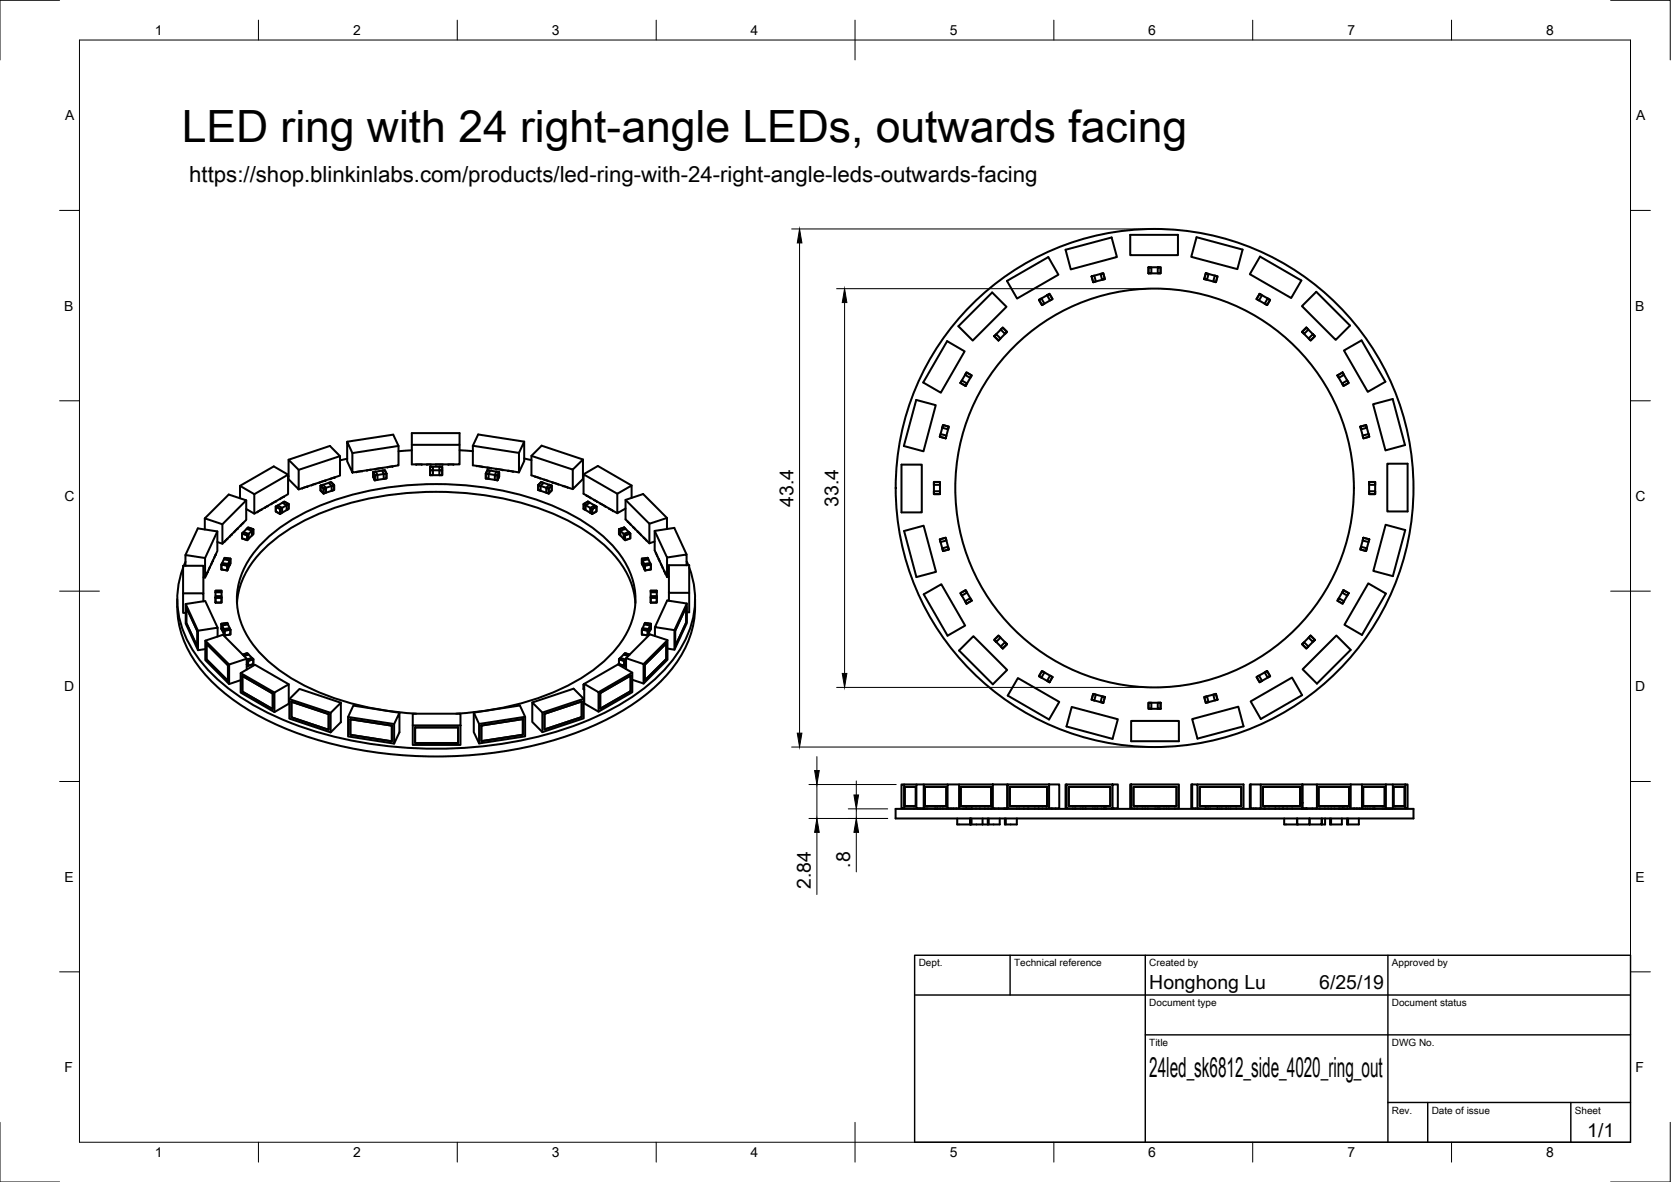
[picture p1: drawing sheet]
<svg xmlns="http://www.w3.org/2000/svg" width="420mm" height="297mm" viewBox="0 0 420 297" stroke-linecap="round" stroke-linejoin="round" font-family="sans-serif">
<!-- layer: Visible -->
<g fill="none" stroke="#000" stroke-width=".51">
<path d="M284.2 59h12v5.1h-12zM300.9 59.6l11.5 3.1-1.3 4.9-11.6-3.1zM249.5 73.5l3.6 3.6-8.5 8.5-3.6-3.6zM253.2 70.6l10.4-6 2.5 4.4-10.4 6zM261.2 75.4l.7-.4 .7 1.3-.6 .4zM261.2 75.4l2.7-1.6 .7 1.3-2.6 1.6zM263.3 74.2l.6-.4 .7 1.3-.6 .4zM267.9 62.8l11.6-3.1 1.3 4.9-11.6 3.1zM274.5 69.5l.6-.2 .4 1.4-.6 .2zM274.5 69.5l2.9-.8 .4 1.4-2.9 .8zM276.7 68.8l.7-.1 .4 1.4-.7 .2zM288.8 67.2h.7v1.5h-.7z"/>
<path d="M288.8 67.2h3v1.5h-3zM291.1 67.2h.7v1.5h-.7zM303.2 68.7l.7 .1-.4 1.5-.7-.2zM303.2 68.7l2.9 .8-.4 1.4-2.9-.8zM305.5 69.3l.6 .2-.4 1.4-.6-.2zM316.7 73.8l.6 .4-.7 1.3-.6-.4zM316.7 73.8l2.7 1.6-.8 1.3-2.6-1.6zM316.8 64.5l10.4 6-2.5 4.4-10.4-6zM318.7 75l.7 .4-.8 1.3-.6-.4zM327.4 76.9l3.6-3.6 8.4 8.5-3.5 3.6zM238.1 85.7l4.4 2.6-5.9 10.4-4.5-2.6zM241.9 95.6l1.3 .8-.4 .6-1.3-.8z"/>
<path d="M243 93.6l1.3 .7-.3 .7-1.3-.8zM243 93.6l1.3 .7-1.5 2.7-1.3-.8zM250 84.5l.5-.5 1.1 1.1-.5 .5zM250 84.5l2.1-2.2 1.1 1.1-2.1 2.2zM251.6 82.8l.5-.5 1.1 1.1-.5 .5zM328.5 82.3l.5 .5-1.1 1.1-.5-.5zM328.5 82.3l2.1 2.2-1.1 1.1-2.1-2.2zM330.1 84l.5 .5-1.1 1.1-.5-.5zM336.3 94.3l1.3-.7 .3 .6-1.3 .8zM336.3 94.3l1.3-.7 1.5 2.6-1.3 .8zM337.4 96.4l1.4-.8 .3 .6-1.3 .8zM337.9 88.1l4.4-2.6 6 10.4-4.4 2.6z"/>
<path d="M72.4 119.3v4.9l-8.5 4.9-2-1.2M72.6 115.5l10.4-3.4 2.5 2.5-10.4 3.5M72.6 119.7h-.1M85.5 114.6v4.9l-10.4 3.5-2.5-2.6v-4.9l2.5 2.6v4.9M87.3 111l11.6-1.8 1.3 2.9-11.6 1.8M87.3 115.3l-1.8 .4M91.1 118.5l-1.5 .2M93.2 118.1l-1 .2M96.1 117.7l-1.7 .3M96.5 119.1l-.4-.8 .7-.1 .4 .8v1.2l-.7 .1v-1.2l.7-.1-3 .5v1.2l-.4-.9v-1.2l3-.4 .4 .8v1.2l-3 .5 .7-.1v-1.2l-.4-.9-.7 .1 .4 .9-.4-.9v1.2l.4 .9v-1.2l.7-.1M98.7 117.3l-1.2 .2M100.2 112.1v4.9l-11.6 1.8-1.3-2.9v-4.9l1.3 2.9v4.9"/>
<path d="M103.5 111.8h12v-3h-12v7.9h12v-4.9M103.6 113.2l-3.4 .2M104.6 116.8h1.5M107.3 116.8h1.1M108.1 117.3h.8v2.1h-.8M108.1 117.3v.9h3.1h-.7v1.2h.7v-2.1h-.7v.9M108.1 117.3v2.1M108.1 117.3h3.1v2.1h-3.1M108.9 118.2h-.8v1.2M109.5 116.8h1.8M112.7 116.8h1.3M115.6 113.1l3.3 .3"/>
<path d="M118.9 112l11.6 1.8 1.3-2.8v4.9l-1.3 2.8v-4.9M119.9 117.2l1.5 .2M122.5 117.6l1 .2M122.6 118.2l.6 .1-.3 .8v1.2l-.7-.1M122.6 118.2l2.9 .4v1.2l-.4 .9 .4-.9v-1.2l-.7-.1-.4 .9M122.6 118.2l-.4 .8 2.9 .5-.7-.1v1.2l.7 .1v-1.2l.4-.9-.4 .9v1.2l-2.9-.5M122.6 118.2l-.4 .8v1.2M122.9 119.1l-.7-.1v1.2M124.7 117.9l1.7 .3M127.7 118.4l1.4 .2M131.8 111l-11.6-1.8-1.3 2.8v4.9l11.6 1.8M131.8 115.2l1.8 .4"/>
<path d="M133.6 114.6l10.4 3.4 2.6-2.5v4.9l-2.6 2.5v-4.9M134.5 119.9l1.3 .4M146.6 119.6l.1 .1M146.6 115.5l-10.4-3.5-2.6 2.6v4.9l10.4 3.4M146.7 119.2l8.5 4.9 3.6-2.1v3.1M226.7 116.8h5.1v12h-5.1zM230.4 100.5l4.9 1.3-3.1 11.6-4.9-1.3zM236.5 109.1l1.5 .4-.2 .7-1.5-.4zM237.1 106.8l1.5 .4-.2 .7-1.5-.4zM237.1 106.8l1.5 .4-.8 3-1.5-.4zM342 107.2l1.5-.4 .2 .7-1.5 .4zM342 107.2l1.5-.4 .8 3-1.5 .4z"/>
<path d="M342.6 109.5l1.5-.4 .2 .7-1.5 .4zM345.2 101.6l5-1.3 3.1 11.6-4.9 1.3zM348.8 116.5h5.1v12h-5.1zM46.6 139.5l3.1-6.7 5 .7-3.1 6.7M51.5 130.3l6-6 4.4 1.4-6 6M51.5 133.1v-2.8l4.4 1.4v4.9M54.3 139.4l-.4 .8M54.7 133.5v5l-3.1 6.6h-.5M57.2 135.5l-.7 .7M58.3 134.4l-.5 .5M59.8 132.8l-.9 1M60.3 122.1l8.5-4.9 3.6 2.1-8.5 4.9"/>
<path d="M60.3 125.2v-3.1l3.6 2.1v4.9M61.2 131.5l-.7 .7M61.9 125.7v4.9l-6 6-1.2-.4M63.3 133.4l-1.3-.5 .4-.3 1.3 .4v1.2l-.4 .4v-1.2l.4-.4-1.5 1.5v1.2l-1.3-.4v-1.2l1.5-1.5 1.3 .4v1.2l-1.5 1.5 .3-.3v-1.2l-1.3-.5-.3 .4 1.3 .4-1.3-.4v1.2l1.3 .4v-1.2l.3-.3M65.8 128.2l-1.1 .6M67.4 127.2l-.8 .5M69.5 126l-1.3 .7M71.4 124.9l-1 .6M72.1 127l-1.1-.6 .5-.3 1.1 .6v1.2l-.5 .3v-1.2l.5-.3-2.2 1.2v1.2l-1.1-.6v-1.2l2.2-1.2 1.1 .6v1.2l-2.2 1.2 .5-.3v-1.2l-1.1-.6-.5 .3 1.1 .6-1.1-.6v1.2l1.1 .6v-1.2l.5-.3M77.3 122.4l-1.3 .4M79.3 121.7l-.9 .3M81.9 120.8l-1.6 .6"/>
<path d="M83.4 122.1l-.8-.7 .6-.3 .8 .8v1.2l-.6 .2v-1.2l.6-.2-2.6 .9v1.2l-.8-.7v-1.3l2.6-.9 .8 .8v1.2l-2.6 .9 .6-.2v-1.2l-.8-.8-.6 .2 .8 .8-.8-.8v1.3l.8 .7v-1.2l.6-.2M84.2 120.1l-1.2 .3M135.9 122.1l-.6-.2v1.2M136.1 121.1l.6 .3-.8 .7v1.2l-.6-.2M136.1 121.1l2.6 .9v1.3l-.7 .7 .7-.7v-1.3l-.6-.2-.7 .8M136.1 121.1l-.8 .8 2.7 .9-.6-.2v1.2l.6 .2v-1.2l.7-.8-.7 .8v1.2l-2.7-.9M136.1 121.1l-.8 .8v1.2M136.9 120.6l.9 .3M138.8 121.3l1.6 .5M141.5 122.2l1.2 .4M147.3 127l-.6-.3v1.2M147.5 124.6l1 .6"/>
<path d="M147.8 126.1l.5 .3-1 .6v1.2l-.6-.3M147.8 126.1l2.2 1.2v1.2l-1.1 .6 1.1-.6v-1.2l-.5-.3-1.1 .6M147.8 126.1l-1.1 .6 2.2 1.2-.5-.3v1.2l.5 .3v-1.2l1.1-.6-1.1 .6v1.2l-2.2-1.2M147.8 126.1l-1.1 .6v1.2M149.4 125.7l.7 .5M151 126.6l1.2 .8M153.2 127.9l.9 .6M155.2 124.1v4.9l2.1-1.2M156 133.4l-.4-.4v1.2M157 132.6l.3 .3-1.3 .5v1.2l-.4-.4M157 132.6l1.5 1.5v1.2l-1.3 .4 1.3-.4v-1.2l-.4-.4-1.3 .5M157 132.6l-1.4 .4 1.6 1.5-.4-.3v1.2l.4 .3v-1.2l1.3-.4-1.3 .4v1.2l-1.6-1.5"/>
<path d="M157 132.6l-1.4 .4v1.2M157.3 125.6l6 6 4.4-1.4v2.7M157.8 131.2l.8 .7M158.8 122l-8.5-4.9-3.6 2.1v4.9l8.5 4.9M159.2 132.5l.5 .5M160.3 133.6l.9 .9M161.9 135.2l.6 .7M163.3 131.6v4.9l1.3-.4M164.6 133.4l3.1 6.7 4.9-.8v2.7M164.9 139l.4 .9M167.7 130.2l-6-6.1-4.4 1.5v4.9l6 6M172.6 139.3l-3.1-6.6-4.9 .7v4.9l3.1 6.7"/>
<path d="M227.3 133.4l4.9-1.3 3.2 11.6-5 1.3zM234.8 123.5h1.5v.7h-1.5zM234.8 121.1h1.5v.7h-1.5zM234.8 121.1h1.5v3.1h-1.5zM236.3 135.5l1.5-.4 .2 .7-1.5 .4zM236.3 135.5l1.5-.4 .8 3-1.5 .4zM236.9 137.8l1.5-.4 .2 .7-1.5 .4zM342.2 137.4l1.5 .4-.2 .7-1.5-.4zM342.8 135.1l1.5 .4-.2 .7-1.5-.4zM342.8 135.1l1.5 .4-.8 3-1.5-.4zM344.3 121.1h1.5v.7h-1.5zM344.3 123.5h1.5v.7h-1.5z"/>
<path d="M344.3 121.1h1.5v3.1h-1.5zM348.4 131.9l4.9 1.3-3.1 11.6-4.9-1.3zM44.6 150.6v1.9M44.6 152.5a26.7 26.7 0 0 0 8.9 19 63 63 0 0 0 27 14.6 107.3 107.3 0 0 0 65.6-2.4 55.5 55.5 0 0 0 21.8-14.3 25.9 25.9 0 0 0 6.9-16.9M46 149.1v-6.9h5.1v6.9M46.1 142.6a23.3 23.3 0 0 0 3.8 22.8 50.3 50.3 0 0 0 20.5 15.1 105.1 105.1 0 0 0 58.2 6 77.8 77.8 0 0 0 32.4-12.8 32.9 32.9 0 0 0 13-17.5 22.1 22.1 0 0 0-.7-13.6M46.6 142.2v-2.7l5 .7v4.9M46.6 141.2l-.4 1M46.7 151.8l3.1 6.7M46.8 152.6l2.8 6.1v3.9l-2.8-6.1zM51.1 151.1v-2h-5.1v4.9h.7M52.2 143.8l-.4 .9"/>
<path d="M52.8 142.6l-.3 .6M53.6 140.9l-.5 1M54.2 149.8h1.5v1.6h-1.5zM54.2 148.4h1.5v.5h-1.5zM54.2 148.4h1.5v3h-1.5zM54.2 150.2h1.5M54.7 157.7l-3.1-6.7-4.9 .8v4.9l3.1 6.7 1.8-.3M54.7 160v-2.3l-4.9 .8v4.9M55.7 158v-1.2l1.4-.3 .8 1.7v1.3l-1.4 .2-.2-.4v-1.2l.2 .4 1.4-.3-1.4 .3v1.2l1.4-.2v-1.3l-.2-.4-1.4 .3M55.7 156.8l.8 1.7v1.2l-.8-1.7 .2 .4v-1.2l1.4-.3-.2-.4zM55.9 157.2l-.2-.4v1.2M57.7 140.8l-1.4-.2 .2-.4 1.4 .2v1.2l-.2 .4v-1.2l.2-.4-.8 1.7v1.2l-1.4-.2v-1.2l.8-1.7 1.4 .2v1.2l-.8 1.7 .2-.4v-1.2l-1.4-.2-.2 .4 1.4 .2-1.4-.2v1.2l1.4 .2v-1.2l.2-.4"/>
<path d="M59.6 151.5a21.3 21.3 0 0 1 7.4-14.1 52.5 52.5 0 0 1 23.6-11.6 81.7 81.7 0 0 1 49.1 3.6 38.3 38.3 0 0 1 16.9 12.9 19 19 0 0 1 3.2 9.2M161.6 140.8l-.2-.4v1.2M161.6 157.8l1.4 .3v1.2l-.1 .4 .8-1.7v-1.2l-.8 1.7v1.2l-1.5-.2v-1.3l1.5 .3-1.5-.3zM162.9 140.2l.1 .4-1.4 .2v1.2l-.2-.4M162.9 140.2l.8 1.7v1.2l-1.5 .2 1.5-.2v-1.2l-.2-.4-1.5 .2M162.9 140.2l-1.5 .2 .8 1.7-.2-.4v1.2l.2 .4v-1.2l1.5-.2-1.5 .2v1.2l-.8-1.7M162.9 140.2l-1.5 .2v1.2M163 158.1l-.1 .4v1.2l-1.5-.2M163.5 157.2l-1.5-.3 .2-.4 1.5 .3v1.2l-.2 .4v-1.2l.2-.4-1.5-.3-.8 1.7v1.3M163.6 148.4h1.5v.5h-1.5zM164.7 157.6v2.2M165.1 150.2h-1.5v-.4h1.5v1.6h-1.5"/>
<path d="M165.1 150.2h-1.5v1.2M165.1 150.2v-1.8h-1.5v3M165.1 150.2v1.2h-1.5M165.6 140.5l.3 .6M166.2 141.8l.4 1M167 143.5l.3 .8M167.7 140.1v4.9l.5-.1M168.2 149v2M172.6 152.5v3.9l-2.8 6v-3.9zM172.6 141l.5 1M172.7 151.7l-3.1 6.7M173.3 149v-7h-5.1v7h5.1v4.9h-.6"/>
<path d="M174.8 150.6v1.9M232.3 149.4l4.4-2.6 6 10.4-4.4 2.6zM241.5 149.1l1.3-.8 .4 .6-1.3 .8zM241.5 149.1l1.3-.8 1.5 2.6-1.3 .8zM242.7 151.1l1.3-.8 .3 .6-1.3 .8zM244.8 159.9l8.4 8.5-3.6 3.6-8.4-8.5zM336.6 150.3l1.3 .8-.3 .6-1.3-.8zM337.8 148.3l1.3 .8-.3 .6-1.4-.8zM337.8 148.3l1.3 .8-1.5 2.6-1.3-.8zM344 146.6l4.5 2.6-6 10.4-4.4-2.6zM51.6 161l6 6M51.9 161.8l5.4 5.4v3.9l-5.4-5.4z"/>
<path d="M60.5 169.1l8.5 4.9M60.9 169.9l7.7 4.4v3.9l-7.7-4.4zM61.4 164.9l1.1-.4-.3-.4-1.2 .4 1.2-.4 1.5 1.6v1.2l-1.3 .4-.4-.3 .4 .3v-1.2l-.4-.3M62 165.8l1.3-.5 .4 .4v1.2l-1.3 .4v-1.2l1.3-.4-1.3 .4zM62 165.5l-6-6-4.4 1.5v4.9l6 6 2.9-1M62 168.3v-2.8l-4.4 1.5v4.9M72.6 172l-8.5-4.9-3.6 2v4.9l8.5 5 3.6-2.1v-4.9l-3.6 2v5M72.7 175.7l10.4 3.4M73.3 176.3l9.3 3.2v3.9l-9.3-3.1zM85.7 176.6l-10.4-3.5-2.6 2.6v4.9l10.4 3.5 2.6-2.6v-4.9l-2.6 2.5v5M100.4 179.1l-11.6-1.8-1.3 2.9v4.9l11.6 1.8 1.3-2.9v-4.9l-1.3 2.9v4.9M103.8 179.4h12v7.8h-12z"/>
<path d="M104.6 179.4a67 67 0 0 1-32.9-10 26.7 26.7 0 0 1-11.6-14.6 19.1 19.1 0 0 1 5.6-18.1 48.6 48.6 0 0 1 22.2-12.2 82.1 82.1 0 0 1 51.5 2.8 38.9 38.9 0 0 1 16.9 12.7 18 18 0 0 1-.4 21.8 41.8 41.8 0 0 1-20 13.4 76.5 76.5 0 0 1-21.2 4.2M119.1 179.1v4.9l1.4 2.8 11.5-1.8v-4.9l-1.3-2.8-11.6 1.8 1.4 2.8v4.9M133.8 176.5v4.9l2.6 2.6 10.4-3.5v-4.9l-2.6-2.5-10.4 3.4 2.6 2.6v4.9M136.9 179.4l9.4-3.1v3.9l-9.4 3.1zM146.7 172l.2-.1-.2 .1h.2h-.2v1.2zM146.7 173.2l.2 .1M146.8 175.6l-10.4 3.5M146.9 171.9v4.9l3.6 2 8.5-4.8v-5l-3.6-2-8.5 4.9 3.6 2.1v4.8M150.9 174.2l7.7-4.4v3.9l-7.7 4.4zM155.6 166.9v-1.2l1.4 .4-1.4-.4 .4-.4 1.3 .4v1.3l-.3 .3 .4-.4M157.3 165.7l-.3 .4v1.2l-1.4-.4M157.4 165.7l-.4 .4v1.2l-1.4-.4"/>
<path d="M157.4 165.4v2.7M157.9 164.9l-1.1-.4 .4-.4 1.1 .4-1.1-.4-1.6 1.6v1.2M159 170.8l2.8 1 6-6v-4.9l-4.4-1.5-6 6 4.4 1.5v4.9M159 169l-8.5 5M162.1 167.1l5.4-5.4v3.9l-5.4 5.4zM167.8 163l1.8 .3 3.1-6.7v-4.9l-4.9-.8-3.1 6.7 4.9 .8v4.9M167.8 160.9l-6 6M250 160.8l1.1-1.1 .5 .5-1.1 1.1zM250 160.8l1.1-1.1 2.1 2.2-1.1 1.1zM251.6 162.5l1.1-1.1 .5 .5-1.1 1.1zM255.9 170.4l10.4 6-2.5 4.4-10.4-6zM262 168.6l.6 .4-.7 1.3-.7-.4z"/>
<path d="M262 168.6l2.6 1.5-.7 1.4-2.7-1.6zM264 169.8l.6 .3-.7 1.4-.6-.4zM269.5 177.7l11.6 3-1.4 5-11.5-3.1zM274.9 174.4l.6 .2-.4 1.4-.6-.2zM274.9 174.4l2.9 .8-.4 1.4-2.9-.8zM277.1 175l.7 .2-.4 1.4-.7-.1zM288.8 176.6h.7v1.5h-.7zM288.8 176.6h3v1.5h-3zM291.1 176.6h.7v1.5h-.7zM302.8 175.2l.7-.2 .4 1.5-.7 .1zM302.8 175.2l2.9-.8 .4 1.4-2.9 .8zM305.1 174.6l.6-.2 .4 1.4-.6 .2z"/>
<path d="M314.5 176.3l10.4-6 2.5 4.4-10.4 6zM316 170.1l.6-.3 .7 1.3-.6 .4zM316 170.1l2.6-1.5 .8 1.3-2.7 1.6zM318 169l.6-.4 .8 1.3-.7 .4zM327.4 161.9l.5-.5 1.1 1.1-.5 .5zM327.4 161.9l2.1-2.2 1.1 1.1-2.1 2.2zM327.5 168.2l8.5-8.5 3.6 3.6-8.5 8.5zM329 160.2l.5-.5 1.1 1.1-.5 .5zM87.5 180.2l11.6 1.8M88.1 180.7l10.4 1.7v3.9l-10.4-1.6zM103.8 182.3h12M104.4 182.8h10.8v3.9h-10.8z"/>
<path d="M121 182.3l10.5-1.6v3.9l-10.5 1.7zM132 180.1l-11.5 1.8M227.3 197.1h-.6v6h.6M227.5 197.7h2.8v4.9h-2.8zM230.4 197.1h-3.1v6h3.1M232.3 197.1h-1.9v6h1.9M232.6 197.7h5.4v4.9h-5.4zM238.3 197.1h-6v6h6M241.2 197.1h-2.9v6h2.9M241.6 197.7h7.6v4.9h-7.6zM249.6 197.1h-8.4v6h12v-6h-3.6v6M253.2 197.1h.2"/>
<path d="M253.9 197.7h9.4v4.9h-9.4zM263.8 197.1h-10.4v6h12.9v-6h-2.5v6M268.2 197.1h-.3v6h.3M268.7 197.7h10.5v4.9h-10.5zM279.7 197.1h-11.5v6h12.9v-6h-1.4v6M284.4 181.2h12v5.1h-12zM284.4 197.1h12v6h-12zM284.4 197.1h-.2v6h.2M285 197.7h10.8v4.9h-10.8zM299.8 180.7l11.6-3.1 1.3 4.9-11.6 3.1zM299.8 197.1v6h12.9v-6h-11.6M299.8 197.1h1.3v6"/>
<path d="M299.8 197.1h-.3v6h.3M301.7 197.7h10.4v4.9h-10.4zM314.5 197.1v6h12.9v-6M314.5 197.1h2.5v6M314.5 197.1h-.2v6h.2M317 197.1h10.5M317.5 197.7h9.4v4.9h-9.4zM327.5 197.1v6h12.1v-6M327.5 197.1h3.6v6M331.1 197.1h8.5M331.6 197.7h7.6v4.9h-7.6zM339.6 197.1h2.9v6"/>
<path d="M342.5 197.1h6M342.8 197.7h5.4v4.9h-5.4zM348.5 197.1v6h-8.9M348.5 197.1h1.7v6M350.2 197.1h3.1M350.4 197.7h2.8v4.9h-2.8zM353.3 197.1v6h-4.8M353.3 197.1h.6v6h-.6M225.2 203.3h130.2v2.4h-130.2zM229.8 203.1v.2M230.8 203.1v.2M231.1 203.1v.2"/>
<path d="M231.5 203.1v.2M231.9 203.1v.2M232.2 203.1v.2M232.5 203.1v.2M232.8 203.1v.2M233.2 203.1v.2M235.1 203.2h.6M235.1 203.1v.2M235.4 203.2v.1M235.7 203.1v.2M236.4 203.1v.2M237.1 203.1v.2"/>
<path d="M238 203.1v.2M238.6 203.1v.2M239.1 203.1v.2M239.7 203.1v.2M240.5 203.1v.2M240.7 205.7v1.5h3.2v-1.5M242.1 203.1v.2M242.7 203.1l1.6 .1h-2.2M243.9 207.2h.1M243.9 203.2v.1M244 205.7v1.5M244 207.2h.1"/>
<path d="M244.1 205.7v1.5M244.3 207.2h2.8M244.3 205.7v1.5h-.2M244.4 203.1v.2M245.4 203.1v.2M246.4 203.1v.2M247.1 207.2h1.3M247.1 205.7v1.5M247.6 203.1v.2M248.4 205.7v1.5M248.5 203.1v.2M248.6 205.7v1.5h-.2"/>
<path d="M249.2 203.1v.2M250.1 203.1v.2M251.1 203.1v.2M251.4 205.7v1.5h-2.8M252.5 203.1v.2M252.7 205.7v1.5h.2v-1.5M253.2 203.1l-.7 .1M253.2 203.1h.2M255.7 205.7v1.5h-2.8M255.7 203.1v.2M256.3 203.1v.2M257.4 203.1v.2"/>
<path d="M258.4 203.1v.2M258.6 203.1v.2M260.2 203.1v.2M261.1 203.1v.2M261.2 203.1v.2M262.1 203.1v.2M263.1 203.2h.1M263.1 203.1v.2M263.2 203.1v.2M264.5 203.1v.2M265.4 203.1v.2M269.7 203.1v.2"/>
<path d="M270.3 203.1v.2M270.4 203.1v.2M271.7 203.1v.2M272.2 203.1v.2M272.4 203.1v.2M272.9 203.1v.2M273 203.1v.2M274.8 203.1v.2M275.3 203.2h.6M275.3 203.1v.2M275.9 203.1v.2M276.9 203.1v.2"/>
<path d="M277.5 203.1v.2M277.6 203.2v.1M277.8 203.1l-.3 .1M278.1 203.1v.2M279.5 203.1v.2M280.1 203.1v.2M285.2 203.1v.2M285.9 203.1v.2M287.3 203.1v.2M287.9 203.1v.2M288.6 203.1v.2M290.4 203.1v.2"/>
<path d="M291.1 203.1l.5 .1h-1.2M291.6 203.1v.2M292.7 203.1v.2M293.3 203.1v.2M293.9 203.1v.2M295.4 203.1v.2M300.5 203.1v.2M301.2 203.1v.2M301.7 203.1v.2M303 203.1v.2M303.2 203.1l-.2 .1M303.8 203.2l-.7 .1"/>
<path d="M303.8 203.1v.2M304.3 203.1v.2M306.1 203.1v.2M306.1 203.1v.1M306.7 203.1v.2M307.2 203.1v.2M308.3 203.1v.2M308.4 203.1v.2M308.9 203.1v.2M309.4 203.1v.2M310.9 203.1v.2M315.2 203.1v.2"/>
<path d="M315.8 203.1v.2M316.7 203.1v.2M317.9 203.2h.2M317.9 203.1v.2M318.1 203.1v.2M319.1 203.1v.2M320.6 203.1v.2M320.7 203.1v.2M321.7 203.1v.2M322.6 203.1v.2M322.9 205.7v1.5h3.2v-1.5M323.6 203.1v.2"/>
<path d="M324.9 203.1v.2M326.2 205.7v1.5M327.4 203.2h1.2zM327.4 203.1v.1M327.4 201.7h.1M328.1 203.2v.1M328.6 203.1v.2M329.2 205.7v1.5h-3.1M329.2 207.2h.1M329.3 205.7v1.5M330 203.1v.2M330.9 203.1v.2"/>
<path d="M331.9 203.1v.2M332.3 205.7v1.5h-3M332.3 207.2h.1M332.4 205.7v1.5M333.1 203.1v.2M333.2 205.7v1.5h-.8M334 203.1v.2M334.4 205.7v1.5h.3v-1.5M334.7 203.1v.2M335.6 203.1v.2M336.7 203.1v.2M337.4 205.7v1.5h-2.7"/>
<path d="M337.9 203.1l-1.2 .1 2.1-.1M338.5 203.2v.1M338.7 205.7v1.5h.3v-1.5M338.8 203.1v.2M340.5 203.1v.2M341.2 203.1v.2M341.7 205.7v1.5h-2.7M341.8 203.1v.2M342.7 203.1v.2M343.3 203.1v.2M343.9 203.1v.2M344.5 203.1v.2"/>
<path d="M345.2 203.2h.5M345.2 203.1v.2M345.5 203.2v.1M345.7 203.1v.2M347.6 203.1v.2M347.9 203.1v.2M348.3 203.1v.2M348.7 203.1v.2M349.1 203.1v.2M349.3 203.1v.2M349.6 203.1v.2M350 203.1v.2"/>
<path d="M350.8 203.1v.2"/>
<circle cx="290.3" cy="122.6" r="50.1"/>
<circle cx="290.3" cy="122.6" r="65.1"/>
</g>
<!-- layer: Border -->
<g fill="none" stroke="#000" stroke-width=".25">
<path d="M15 .1h-15v15M20 10.1h390v276.9h-390zM65 5.1v5M115 5.1v5M165 5.1v5M215 5.1v10M265 5.1v5M315 5.1v5M365 5.1v5M405 .1h15v15M15 52.9h5M410 52.9h5"/>
<path d="M15 100.7h5M410 100.7h5M15 148.6h10M405 148.6h10M15 196.4h5M410 196.4h5M15 244.2h5M410 244.2h5M0 282.1v14.9h15M65 287v5M115 287v5M165 287v5"/>
<path d="M215 282.1v9.9M265 287v5M315 287v5M365 287v5M420 282.1v14.9h-15"/>
</g>
<!-- layer: TitleBlock -->
<path d="M230 240.1h180v46.9h-180zM230 250h180M254 240.1v9.9M288 240.1v46.9M349 240.1v46.9M288 260.1h122M349 277.1h61M359 277.1v9.9M395 277.1v9.9" fill="none" stroke="#000" stroke-width=".36"/>
<!-- layer: Dimensions -->
<g fill="none" stroke="#000" stroke-width=".25">
<path d="M199.1 57.5h89.2M201 61.1v123.1M210.4 72.5h77.9M212.4 76v93.2M210.4 172.7h77.9M199.1 187.7h89.2M203.4 197.2h21.9M205.4 190.1v3.5M205.4 197.2v8.5M215.3 196.3v3.5M203.4 205.7h19.8M205.4 209.2v15.6"/>
<path d="M213.3 203.3h9.9M215.3 203.3v2.4M215.3 209.2v9.9"/>
</g>
<path d="M201 57.5l.6 3.6h-1.1zM212.4 72.5l.5 3.5h-1.1zM211.8 169.2h1.1l-.5 3.5zM200.5 184.2h1.1l-.6 3.5zM204.8 193.6h1.2l-.6 3.6zM214.7 199.8h1.2l-.6 3.5zM205.4 205.7l.6 3.5h-1.2zM215.3 205.7l.6 3.5h-1.2z" fill="#000" stroke="#000" stroke-width=".25"/>
<text font-size="11.2" x="45.7" y="35.6">LED ring with 24 right-angle LEDs, outwards facing</text>
<text font-size="7" x="289" y="270.6">24led_sk6812_side_4020_ring_out</text>
<text font-size="5.6" x="47.6" y="45.6">https://shop.blinkinlabs.com/products/led-ring-with-24-right-angle-leds-outwards-facing</text>
<g font-size="4.9">
<text x="199.5" y="127.3" transform="rotate(-90 199.5 127.3)">43.4</text>
<text x="210.8" y="127.4" transform="rotate(-90 210.8 127.4)">33.4</text>
<text x="213.8" y="218" transform="rotate(-90 213.8 218)">.8</text>
<text x="203.9" y="223.4" transform="rotate(-90 203.9 223.4)">2.84</text>
<text x="289" y="248.5">Honghong Lu</text>
<text x="331.7" y="248.5">6/25/19</text>
<text x="399.1" y="285.7">1/1</text>
</g>
<g font-size="3.5">
<text x="39" y="8.8">1</text>
<text x="88.8" y="8.8">2</text>
<text x="138.8" y="8.8">3</text>
<text x="188.7" y="8.8">4</text>
<text x="238.8" y="8.8">5</text>
<text x="288.7" y="8.8">6</text>
<text x="338.8" y="8.8">7</text>
<text x="388.8" y="8.8">8</text>
<text x="16.4" y="30.2">A</text>
<text x="411.4" y="30.2">A</text>
<text x="16.2" y="78">B</text>
<text x="411.2" y="78">B</text>
<text x="16.2" y="125.9">C</text>
<text x="411.2" y="125.9">C</text>
<text x="16.2" y="173.7">D</text>
<text x="411.2" y="173.7">D</text>
<text x="16.2" y="221.6">E</text>
<text x="411.2" y="221.6">E</text>
<text x="16.2" y="269.4">F</text>
<text x="411.2" y="269.4">F</text>
<text x="39" y="290.8">1</text>
<text x="88.8" y="290.8">2</text>
<text x="138.8" y="290.8">3</text>
<text x="188.7" y="290.8">4</text>
<text x="238.8" y="290.8">5</text>
<text x="288.7" y="290.8">6</text>
<text x="338.8" y="290.8">7</text>
<text x="388.8" y="290.8">8</text>
</g>
<g font-size="2.5">
<text x="231" y="242.9">Dept.</text>
<text x="255" y="242.9">Technical reference</text>
<text x="289" y="242.9">Created by</text>
<text x="350" y="242.9">Approved by</text>
<text x="289" y="252.8">Document type</text>
<text x="350" y="252.8">Document status</text>
<text x="289" y="262.9">Title</text>
<text x="350" y="262.9">DWG No.</text>
<text x="350" y="279.9">Rev.</text>
<text x="360" y="279.9">Date of issue</text>
<text x="396" y="279.9">Sheet</text>
</g>
</svg>
